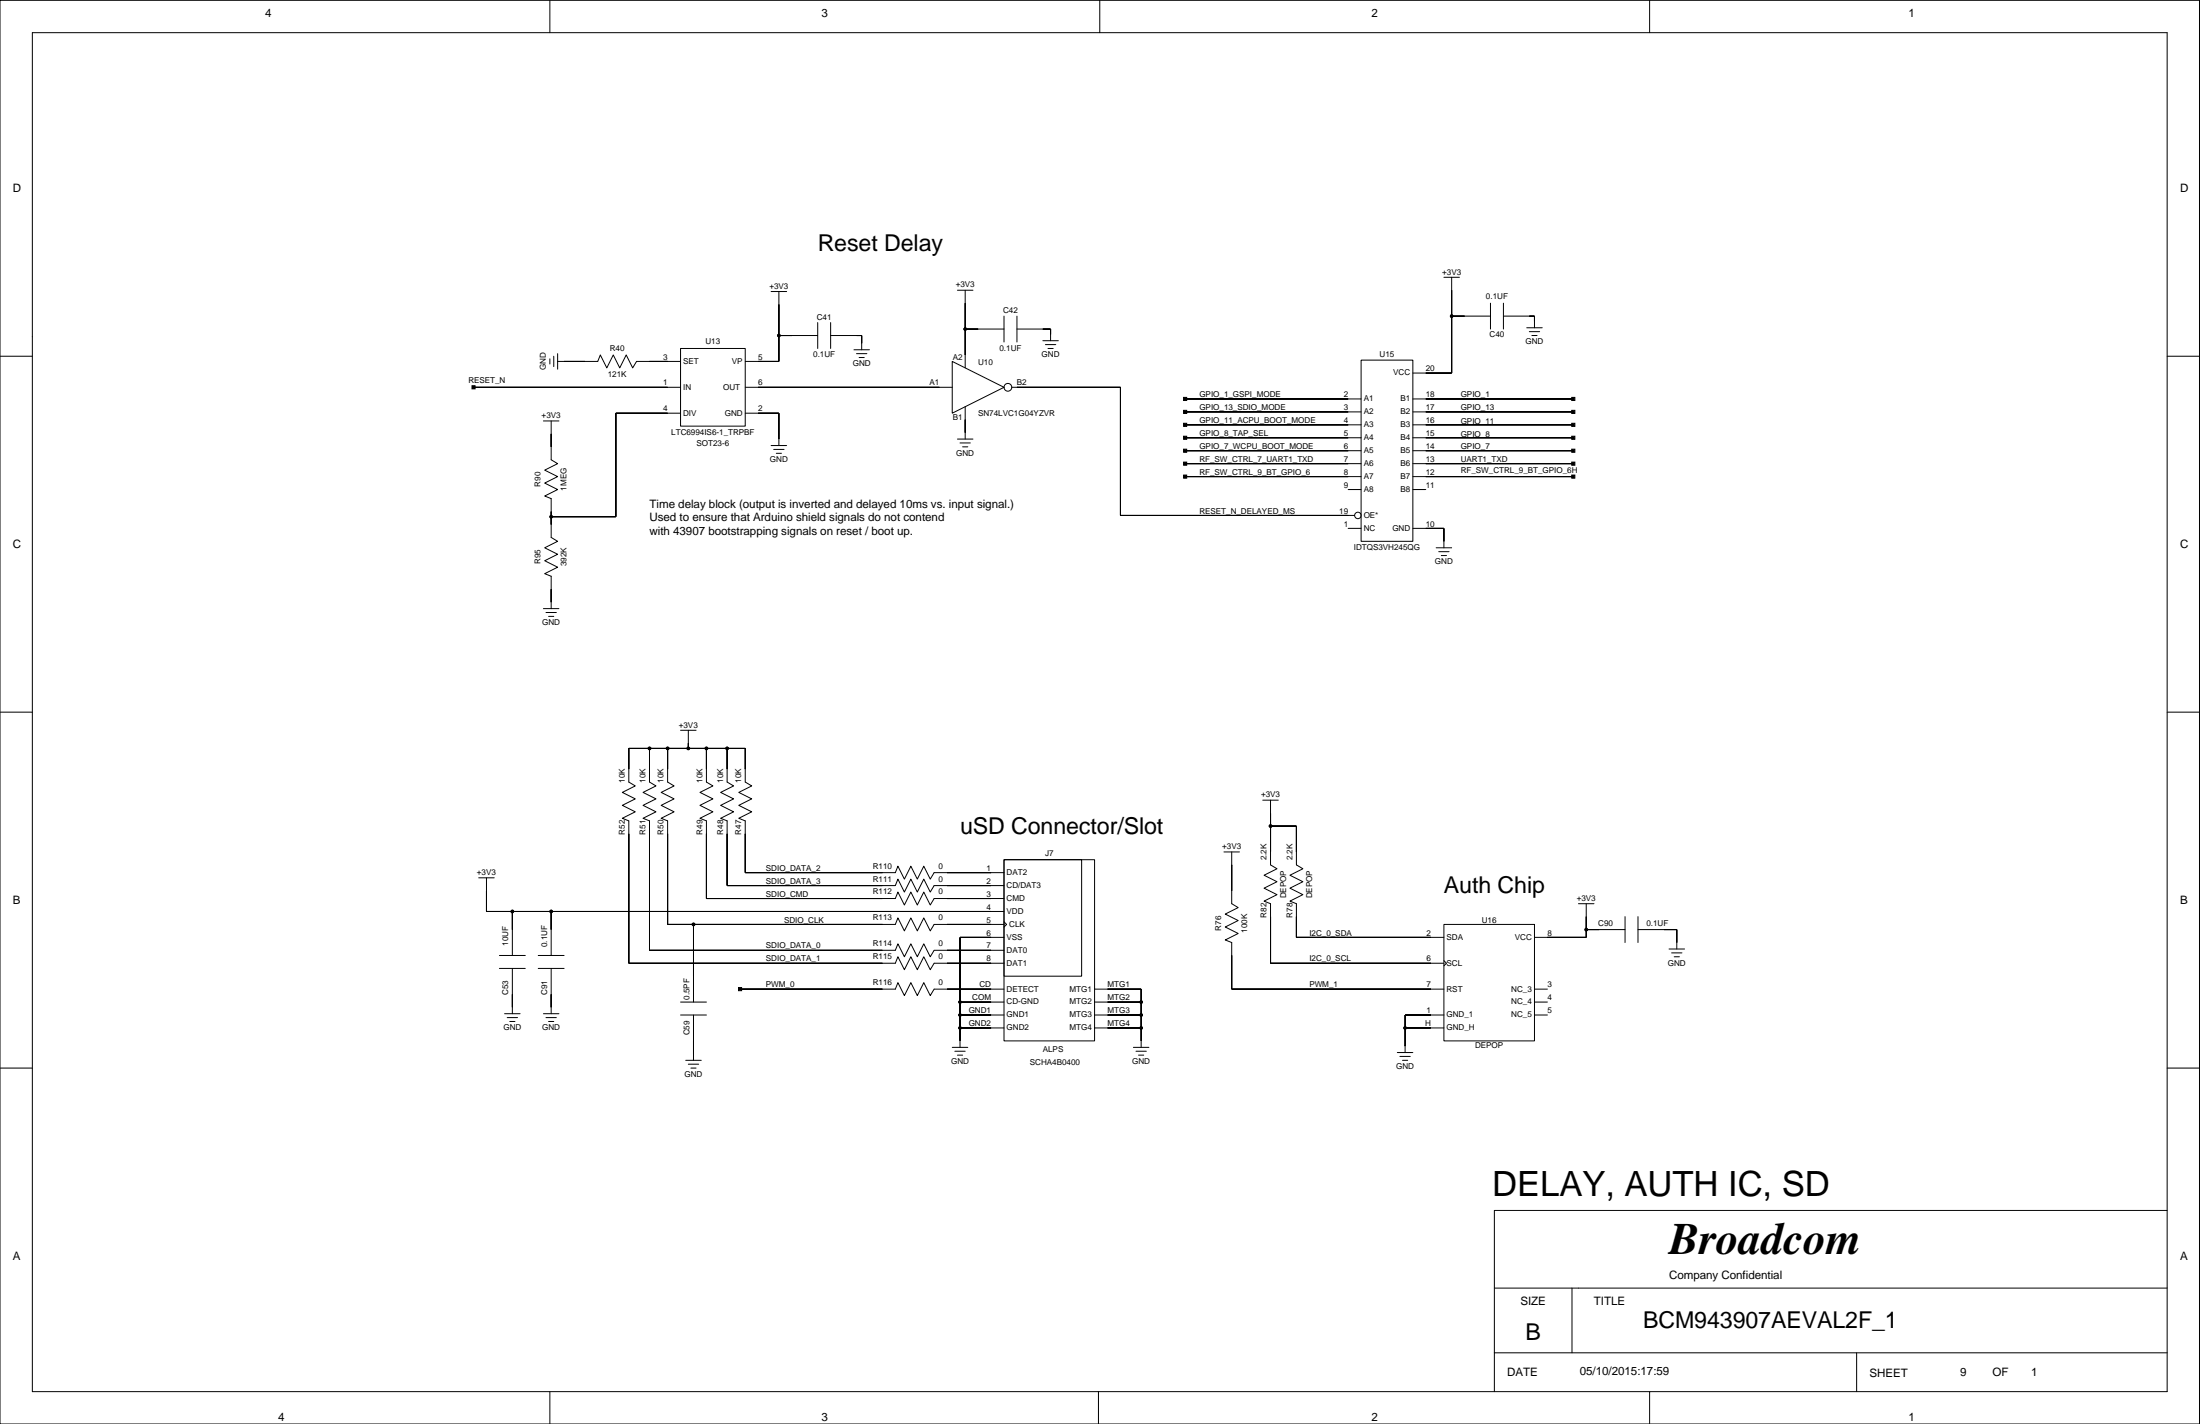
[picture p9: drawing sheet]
<svg xmlns="http://www.w3.org/2000/svg" width="432mm" height="279mm" viewBox="0 0 432 279" stroke-linecap="round" stroke-linejoin="round" font-family="sans-serif">
<g fill="none" stroke="#000" stroke-width=".2">
<path d="M0 .1h431.7v279.3h-431.7zM6.3 6.4h419.1v266.7h-419.1zM107.9 .1v6.3M215.9 .1v6.3M323.8 .1v6.3M151.3 57.2h3.1M152.9 57.2v13.7h-6.6M187.9 56.9h3.1M189.4 56.9v15.3M283.4 54.4h3M284.9 54.4v18.8h-7.6M292.5 59.5v5.1"/>
<path d="M295.1 59.5v5.1M0 69.9h6.3M92.9 76h40.7M107.9 70.4v1M108.7 69.9v2M109.4 70.9h7.9l.5-1.3 1.3 2.6 1.3-2.6 1.2 2.6 1.3-2.6 1.3 2.6 .7-1.3h8.7M109.4 69.4v3M133.6 68.4h12.7v15.2h-12.7zM146.3 76h40.6M152.9 65.8h7.6M160.5 63.3v5.1M163 65.8h6.1v2.8"/>
<path d="M163 63.3v5.1M167.6 68.6h3M168.1 69.4h2M168.6 70.2h1M186.9 70.9l10.2 5.1-10.2 5.1zM189.4 79.8v6.4M189.4 64.6h7.7M197.1 62v5.1M198.6 76h21.3v25.1h46M199.6 64.6h6.6v2.3M199.6 62v5.1M204.7 66.9h3"/>
<path d="M205.2 67.6h2M205.7 68.4h1M232.6 78.3h34.5M267.1 70.7h10.2v35.5h-10.2zM277.3 78.3h31.5M284.9 62h7.6M295.1 62h6.1v2.3M299.7 64.3h3M300.2 65.1h2M300.7 65.8h1M425.4 69.9h6.3M106.7 82.6h3"/>
<path d="M108.2 82.6v7.6l1.2 .8-2.5 1.2 2.5 1.3-2.5 1.3 2.5 1.3-2.5 1.2 1.3 .5v7.6l1.2 .8-2.5 1.3 2.5 1.3-2.5 1.2 2.5 1.3-2.5 1.3 1.3 .5v6.3M133.6 81.1h-12.7v20.3h-12.7M146.3 81.1h6.6v6.3M151.3 87.4h3.1M151.9 88.2h2M152.4 88.9h1M187.9 86.2h3.1M188.4 86.9h2.1M188.9 87.7h1M232.6 88.4h34.5M232.6 83.4h34.5M232.6 80.8h34.5"/>
<path d="M232.6 85.9h34.5M232.6 91h34.5M232.6 93.5h34.5M264.6 96.1h2.5M277.3 88.4h31.5M277.3 83.4h31.5M277.3 80.8h31.5M277.3 85.9h31.5M277.3 91h31.5M277.3 93.5h31.5M277.3 96.1h2.5M106.7 119.4h3"/>
<path d="M264.6 103.7h2.5M277.3 103.7h6.1v3.8M281.9 107.5h3M282.4 108.2h2M282.9 109h1M0 139.7h6.3M107.2 120.2h2M107.7 120.9h1M425.4 139.7h6.3M127.5 146.8v6.6l1.2 .8-2.5 1.3 2.5 1.2-2.5 1.3 2.5 1.3-2.5 1.3 1.3 .5v25.4h48.2l.5-1.3 1.3 2.5 1.3-2.5 1.2 2.5 1.3-2.5 1.3 2.5 .7-1.2h13.8M131 146.8v6.6l1.3 .8-2.5 1.3 2.5 1.2-2.5 1.3 2.5 1.3-2.5 1.3 1.2 .5v20.3h44.7l.5-1.3 1.3 2.5 1.3-2.5 1.2 2.5 1.3-2.5 1.3 2.5 .7-1.2h13.8M133.6 143.3h3"/>
<path d="M135.1 143.3v3.5M138.7 146.8v6.6l1.2 .8-2.5 1.3 2.5 1.2-2.5 1.3 2.5 1.3-2.5 1.3 1.3 .5v15.2h37l.5-1.3 1.3 2.6 1.3-2.6 1.2 2.6 1.3-2.6 1.3 2.6 .7-1.3h13.8M142.7 146.8v6.6l1.3 .8-2.6 1.3 2.6 1.2-2.6 1.3 2.6 1.3-2.6 1.3 1.3 .5v12.7h33l.5-1.3 1.3 2.5 1.3-2.5 1.2 2.5 1.3-2.5 1.3 2.5 .7-1.2h13.8M247.8 157h3.1M249.4 157v12.7l1.2 .8-2.5 1.2 2.5 1.3-2.5 1.3 2.5 1.2-2.5 1.3 1.3 .5v11.7h34M94 172.2h3M95.5 172.2v6.6h101.6M100.6 178.8v8.7M108.2 178.8v8.7M197.1 168.7h17.7v35.5h-17.7zM197.1 168.7h15.2v22.8h-15.2zM197.1 171.2h-13.8l-.7 1.3-1.3-2.5-1.3 2.5-1.2-2.5-1.3 2.5-1.3-2.5-.5 1.2h-29.4v-10.1l-1.3-.5 2.5-1.3-2.5-1.3 2.5-1.3-2.5-1.2 2.5-1.3-1.2-.8v-6.6h-22.9v6.6l1.3 .8-2.6 1.3 2.6 1.2-2.6 1.3 2.6 1.3-2.6 1.3 1.3 .5v27.9h52.3l.5-1.3 1.3 2.6 1.3-2.6 1.2 2.6 1.3-2.6 1.3 2.6 .7-1.3h13.8"/>
<path d="M240.2 167.2h3.1M241.8 167.2v10.1l1.2 .8-2.5 1.2 2.5 1.3-2.5 1.3 2.5 1.3-2.5 1.2 1.3 .5v9.2h41.6M249.4 162.1h5.1v7.6l1.2 .8-2.5 1.2 2.5 1.3-2.5 1.3 2.5 1.2-2.5 1.3 1.3 .5v6.6h28.9M309.8 177.3h3.1M311.3 177.3v6.6h-10.1M319 179.9v5M321.5 179.9v5M98 190h5.1M98 187.5h5.1M99 198.9h3.1M99.5 199.7h2.1M100.6 190v8.9"/>
<path d="M105.6 190h5.1M105.6 187.5h5.1M106.7 198.9h3M107.2 199.7h2M108.2 190v8.9M133.6 196.6h5.1M133.6 199.2h5.1M136.1 181.4v15.2M136.1 199.2v8.8M145.3 194.1h30.4l.5-1.3 1.3 2.5 1.3-2.5 1.2 2.5 1.3-2.5 1.3 2.5 .7-1.2h13.8M188.4 196.6h8.7M188.4 199.2h8.7"/>
<path d="M197.1 180.9l.5 .5-.5 .5M197.1 183.9h-8.7v21.6M214.8 194.1h9.2v11.4M214.8 196.6h9.2M214.8 199.2h9.2M283.4 181.4h17.8v22.8h-17.8zM283.4 188.5l.5 .5-.5 .5M283.4 199.2h-7.6v7.3M301.2 194.1h2.5M301.2 196.6h2.5M301.2 199.2h2.5M311.3 182.4h7.7"/>
<path d="M321.5 182.4h7.6v3.8M327.6 186.2h3M328.1 187h2M328.6 187.7h1M0 209.6h6.3M100.1 200.4h1M107.7 200.4h1M134.6 208h3M135.1 208.8h2M135.6 209.6h1M186.9 205.5h3M187.4 206.3h2"/>
<path d="M187.9 207h1M188.4 201.7h8.7M214.8 201.7h9.2M222.5 205.5h3M223 206.3h2M223.5 207h1M274.3 206.5h3M274.8 207.3h2M275.3 208h1M275.8 201.7h7.6M425.4 209.6h6.3M425.4 237.5h-132.1v35.6"/>
<path d="M293.3 252.7h132.1M308.5 252.7v12.7M107.9 273.1v6.3M215.6 273.1v6.3M293.3 265.4h132.1M323.8 273.1v6.3M364.4 265.4v7.7"/>
<circle cx="152.9" cy="65.8" r=".25"/>
<circle cx="189.4" cy="64.6" r=".25"/>
<circle cx="197.8" cy="76" r=".76"/>
<circle cx="284.9" cy="62" r=".25"/>
<circle cx="108.2" cy="101.4" r=".25"/>
<circle cx="266.5" cy="101.1" r=".63"/>
<circle cx="127.5" cy="146.8" r=".25"/>
<circle cx="131" cy="146.8" r=".25"/>
<circle cx="135.1" cy="146.8" r=".25"/>
<circle cx="138.7" cy="146.8" r=".25"/>
<circle cx="142.7" cy="146.8" r=".25"/>
<circle cx="100.6" cy="178.8" r=".25"/>
<circle cx="108.2" cy="178.8" r=".25"/>
<circle cx="249.4" cy="162.1" r=".25"/>
<circle cx="136.1" cy="181.4" r=".25"/>
<circle cx="188.4" cy="199.2" r=".25"/>
<circle cx="188.4" cy="196.6" r=".25"/>
<circle cx="224" cy="199.2" r=".25"/>
<circle cx="224" cy="196.6" r=".25"/>
<circle cx="311.3" cy="182.4" r=".25"/>
<circle cx="188.4" cy="201.7" r=".25"/>
<circle cx="224" cy="201.7" r=".25"/>
<circle cx="275.8" cy="201.7" r=".25"/>
</g>
<g fill="#000" stroke="#000" stroke-width=".2">
<path d="M152.9 59.7v6.1z" fill-rule="evenodd"/>
<path d="M189.4 59.5v5.1z" fill-rule="evenodd"/>
<path d="M284.9 56.9v5.1z" fill-rule="evenodd"/>
<path d="M92.6 75.7h.6v.6h-.6z" fill-rule="evenodd"/>
<path d="M110.7 70.9h4.1z" fill-rule="evenodd"/>
<path d="M92.9 76h38.1z" fill-rule="evenodd"/>
<path d="M127.5 70.9h3.5z" fill-rule="evenodd"/>
<path d="M152.9 65.8v5.1z" fill-rule="evenodd"/>
<path d="M148.8 70.9h4.1z" fill-rule="evenodd"/>
<path d="M152.9 65.8h2.5z" fill-rule="evenodd"/>
<path d="M169.1 65.8v1.6z" fill-rule="evenodd"/>
<path d="M168.1 65.8h1z" fill-rule="evenodd"/>
<path d="M148.8 76h35.6z" fill-rule="evenodd"/>
<path d="M189.4 64.6v5z" fill-rule="evenodd"/>
<path d="M189.4 64.6h2.6z" fill-rule="evenodd"/>
<path d="M204.7 64.6h1.5z" fill-rule="evenodd"/>
<path d="M206.2 64.6v1z" fill-rule="evenodd"/>
<path d="M199.6 76h20.3z" fill-rule="evenodd"/>
<path d="M219.9 76v25.1z" fill-rule="evenodd"/>
<path d="M232.3 78h.6v.6h-.6z" fill-rule="evenodd"/>
<path d="M232.6 78.3h32z" fill-rule="evenodd"/>
<path d="M284.9 62v11.2z" fill-rule="evenodd"/>
<path d="M279.8 73.2h5.1z" fill-rule="evenodd"/>
<path d="M284.9 62h2.6z" fill-rule="evenodd"/>
<path d="M300.2 62h1z" fill-rule="evenodd"/>
<path d="M301.2 62v1z" fill-rule="evenodd"/>
<path d="M308.5 78h.6v.6h-.6z" fill-rule="evenodd"/>
<path d="M279.8 78.3h29z" fill-rule="evenodd"/>
<path d="M108.2 85.1v2.6z" fill-rule="evenodd"/>
<path d="M120.9 81.1v20.3z" fill-rule="evenodd"/>
<path d="M120.9 81.1h10.1z" fill-rule="evenodd"/>
<path d="M152.9 81.1v5.1z" fill-rule="evenodd"/>
<path d="M148.8 81.1h4.1z" fill-rule="evenodd"/>
<path d="M189.4 82.3v2.6z" fill-rule="evenodd"/>
<path d="M232.3 88.1h.6v.6h-.6z" fill-rule="evenodd"/>
<path d="M232.3 83.1h.6v.6h-.6z" fill-rule="evenodd"/>
<path d="M232.3 80.5h.6v.6h-.6z" fill-rule="evenodd"/>
<path d="M232.3 85.6h.6v.6h-.6z" fill-rule="evenodd"/>
<path d="M232.3 90.7h.6v.6h-.6z" fill-rule="evenodd"/>
<path d="M232.3 93.2h.6v.6h-.6z" fill-rule="evenodd"/>
<path d="M232.6 88.4h32z" fill-rule="evenodd"/>
<path d="M232.6 83.4h32z" fill-rule="evenodd"/>
<path d="M232.6 80.8h32z" fill-rule="evenodd"/>
<path d="M232.6 85.9h32z" fill-rule="evenodd"/>
<path d="M232.6 91h32z" fill-rule="evenodd"/>
<path d="M232.6 93.5h32z" fill-rule="evenodd"/>
<path d="M308.5 88.1h.6v.6h-.6z" fill-rule="evenodd"/>
<path d="M308.5 83.1h.6v.6h-.6z" fill-rule="evenodd"/>
<path d="M308.5 80.5h.6v.6h-.6z" fill-rule="evenodd"/>
<path d="M308.5 90.7h.6v.6h-.6z" fill-rule="evenodd"/>
<path d="M308.5 85.6h.6v.6h-.6z" fill-rule="evenodd"/>
<path d="M308.5 93.2h.6v.6h-.6z" fill-rule="evenodd"/>
<path d="M279.8 88.4h29z" fill-rule="evenodd"/>
<path d="M279.8 83.4h29z" fill-rule="evenodd"/>
<path d="M279.8 80.8h29z" fill-rule="evenodd"/>
<path d="M279.8 91h29z" fill-rule="evenodd"/>
<path d="M279.8 85.9h29z" fill-rule="evenodd"/>
<path d="M279.8 93.5h29z" fill-rule="evenodd"/>
<path d="M108.2 101.4v1.5z" fill-rule="evenodd"/>
<path d="M108.2 100.4v1z" fill-rule="evenodd"/>
<path d="M108.2 115.6v2.5z" fill-rule="evenodd"/>
<path d="M108.2 101.4h12.7z" fill-rule="evenodd"/>
<path d="M219.9 101.1h44.7z" fill-rule="evenodd"/>
<path d="M283.4 103.7v2.5z" fill-rule="evenodd"/>
<path d="M279.8 103.7h3.6z" fill-rule="evenodd"/>
<path d="M123.4 146.8v4.1z" fill-rule="evenodd"/>
<path d="M127.5 146.8v4.1z" fill-rule="evenodd"/>
<path d="M123.4 146.8h4.1z" fill-rule="evenodd"/>
<path d="M131 146.8v4.1z" fill-rule="evenodd"/>
<path d="M127.5 146.8h3.5z" fill-rule="evenodd"/>
<path d="M135.1 145.8v1z" fill-rule="evenodd"/>
<path d="M131 146.8h4.1z" fill-rule="evenodd"/>
<path d="M138.7 146.8v4.1z" fill-rule="evenodd"/>
<path d="M135.1 146.8h3.6z" fill-rule="evenodd"/>
<path d="M142.7 146.8v4.1z" fill-rule="evenodd"/>
<path d="M138.7 146.8h4z" fill-rule="evenodd"/>
<path d="M146.3 146.8v4.1z" fill-rule="evenodd"/>
<path d="M142.7 146.8h3.6z" fill-rule="evenodd"/>
<path d="M249.4 159.5v2.6z" fill-rule="evenodd"/>
<path d="M95.5 174.8v4z" fill-rule="evenodd"/>
<path d="M100.6 178.8v3.6z" fill-rule="evenodd"/>
<path d="M95.5 178.8h5.1z" fill-rule="evenodd"/>
<path d="M108.2 178.8v3.6z" fill-rule="evenodd"/>
<path d="M100.6 178.8h7.6z" fill-rule="evenodd"/>
<path d="M123.4 163.6v25.4z" fill-rule="evenodd"/>
<path d="M127.5 163.6v22.9z" fill-rule="evenodd"/>
<path d="M131 163.6v17.8z" fill-rule="evenodd"/>
<path d="M138.7 163.6v12.7z" fill-rule="evenodd"/>
<path d="M142.7 163.6v10.2z" fill-rule="evenodd"/>
<path d="M146.3 163.6v7.6z" fill-rule="evenodd"/>
<path d="M146.3 171.2h26.9z" fill-rule="evenodd"/>
<path d="M142.7 173.8h30.5z" fill-rule="evenodd"/>
<path d="M138.7 176.3h34.5z" fill-rule="evenodd"/>
<path d="M185.9 171.2h8.6z" fill-rule="evenodd"/>
<path d="M185.9 173.8h8.6z" fill-rule="evenodd"/>
<path d="M185.9 176.3h8.6z" fill-rule="evenodd"/>
<path d="M108.2 178.8h86.3z" fill-rule="evenodd"/>
<path d="M241.8 169.7v5.1z" fill-rule="evenodd"/>
<path d="M249.4 162.1v5.1z" fill-rule="evenodd"/>
<path d="M249.4 179.9v9.1z" fill-rule="evenodd"/>
<path d="M254.5 162.1v5.1z" fill-rule="evenodd"/>
<path d="M249.4 162.1h5.1z" fill-rule="evenodd"/>
<path d="M254.5 179.9v4z" fill-rule="evenodd"/>
<path d="M311.3 179.9v2.5z" fill-rule="evenodd"/>
<path d="M100.6 195.1v2.5z" fill-rule="evenodd"/>
<path d="M108.2 195.1v2.5z" fill-rule="evenodd"/>
<path d="M131 181.4h5.1z" fill-rule="evenodd"/>
<path d="M136.1 181.4v10.1z" fill-rule="evenodd"/>
<path d="M145 193.8h.6v.6h-.6z" fill-rule="evenodd"/>
<path d="M136.1 181.4h37.1z" fill-rule="evenodd"/>
<path d="M127.5 186.5h45.7z" fill-rule="evenodd"/>
<path d="M123.4 189h49.8z" fill-rule="evenodd"/>
<path d="M145.3 194.1h27.9z" fill-rule="evenodd"/>
<path d="M188.4 183.9v12.7z" fill-rule="evenodd"/>
<path d="M188.4 199.2v2.5z" fill-rule="evenodd"/>
<path d="M188.4 196.6v2.6z" fill-rule="evenodd"/>
<path d="M185.9 181.4h8.6z" fill-rule="evenodd"/>
<path d="M185.9 186.5h8.6z" fill-rule="evenodd"/>
<path d="M185.9 189h8.6z" fill-rule="evenodd"/>
<path d="M188.4 199.2h6.1z" fill-rule="evenodd"/>
<path d="M188.4 196.6h6.1z" fill-rule="evenodd"/>
<path d="M188.4 183.9h6.1z" fill-rule="evenodd"/>
<path d="M185.9 194.1h8.6z" fill-rule="evenodd"/>
<path d="M217.4 194.1h6.6z" fill-rule="evenodd"/>
<path d="M224 194.1v2.5z" fill-rule="evenodd"/>
<path d="M217.4 196.6h6.6z" fill-rule="evenodd"/>
<path d="M217.4 199.2h6.6z" fill-rule="evenodd"/>
<path d="M224 196.6v2.6z" fill-rule="evenodd"/>
<path d="M224 199.2v2.5z" fill-rule="evenodd"/>
<path d="M241.8 187.5v6.6z" fill-rule="evenodd"/>
<path d="M275.8 199.2v2.5z" fill-rule="evenodd"/>
<path d="M275.8 199.2h5.1z" fill-rule="evenodd"/>
<path d="M249.4 189h31.5z" fill-rule="evenodd"/>
<path d="M254.5 183.9h26.4z" fill-rule="evenodd"/>
<path d="M241.8 194.1h39.1z" fill-rule="evenodd"/>
<path d="M303.7 183.9h7.6z" fill-rule="evenodd"/>
<path d="M311.3 182.4v1.5z" fill-rule="evenodd"/>
<path d="M311.3 182.4h2.6z" fill-rule="evenodd"/>
<path d="M329.1 182.4v2.5z" fill-rule="evenodd"/>
<path d="M326.6 182.4h2.5z" fill-rule="evenodd"/>
<path d="M136.1 204.2v2.6z" fill-rule="evenodd"/>
<path d="M188.4 201.7v2.5z" fill-rule="evenodd"/>
<path d="M188.4 201.7h6.1z" fill-rule="evenodd"/>
<path d="M224 201.7v2.5z" fill-rule="evenodd"/>
<path d="M217.4 201.7h6.6z" fill-rule="evenodd"/>
<path d="M275.8 201.7v3.5z" fill-rule="evenodd"/>
<path d="M275.8 201.7h5.1z" fill-rule="evenodd"/>
<circle cx="152.9" cy="65.8" r=".25"/>
<circle cx="189.4" cy="64.6" r=".25"/>
<circle cx="284.9" cy="62" r=".25"/>
<circle cx="108.2" cy="101.4" r=".25"/>
<circle cx="127.5" cy="146.8" r=".25"/>
<circle cx="131" cy="146.8" r=".25"/>
<circle cx="135.1" cy="146.8" r=".25"/>
<circle cx="138.7" cy="146.8" r=".25"/>
<circle cx="142.7" cy="146.8" r=".25"/>
<circle cx="100.6" cy="178.8" r=".25"/>
<circle cx="108.2" cy="178.8" r=".25"/>
<circle cx="249.4" cy="162.1" r=".25"/>
<circle cx="136.1" cy="181.4" r=".25"/>
<circle cx="188.4" cy="199.2" r=".25"/>
<circle cx="188.4" cy="196.6" r=".25"/>
<circle cx="224" cy="199.2" r=".25"/>
<circle cx="224" cy="196.6" r=".25"/>
<circle cx="311.3" cy="182.4" r=".25"/>
<circle cx="188.4" cy="201.7" r=".25"/>
<circle cx="224" cy="201.7" r=".25"/>
<circle cx="275.8" cy="201.7" r=".25"/>
</g>
<text font-size="8.8" x="327.6" y="246.1">Broadcom</text>
<text font-size="6.8" x="292.9" y="234.7">DELAY, AUTH IC, SD</text>
<g font-size="4.6">
<text x="160.5" y="49.3">Reset Delay</text>
<text x="188.4" y="163.6">uSD Connector/Slot</text>
<text x="283.4" y="175.3">Auth Chip</text>
<text x="299.4" y="263">B</text>
<text x="322.5" y="260.6">BCM943907AEVAL2F_1</text>
</g>
<g font-size="2.3">
<text x="52.1" y="3.4">4</text>
<text x="161.3" y="3.4">3</text>
<text x="269.2" y="3.4">2</text>
<text x="374.6" y="3.4">1</text>
<text x="2.5" y="37.6">D</text>
<text x="427.9" y="37.6">D</text>
<text x="127.5" y="99.6">Time delay block (output is inverted and delayed 10ms vs. input signal.)</text>
<text x="2.5" y="107.5">C</text>
<text x="127.5" y="102.3">Used to ensure that Arduino shield signals do not contend</text>
<text x="127.5" y="104.9">with 43907 bootstrapping signals on reset / boot up.</text>
<text x="427.9" y="107.5">C</text>
<text x="2.5" y="177.3">B</text>
<text x="427.9" y="177.3">B</text>
<text x="2.5" y="247.1">A</text>
<text x="327.6" y="250.9">Company Confidential</text>
<text x="427.9" y="247.1">A</text>
<text x="298.4" y="256">SIZE</text>
<text x="312.8" y="256">TITLE</text>
<text x="310.1" y="269.7">05/10/2015:17:59</text>
<text x="384.7" y="270">9</text>
<text x="398.7" y="270">1</text>
<text x="295.8" y="270">DATE</text>
<text x="366.9" y="270.2">SHEET</text>
<text x="391.1" y="270">OF</text>
<text x="54.6" y="278.9">4</text>
<text x="161.3" y="278.9">3</text>
<text x="269.2" y="278.9">2</text>
<text x="374.6" y="278.9">1</text>
</g>
<g font-size="1.6">
<text x="283.1" y="53.9">+3V3</text>
<text x="151" y="56.7">+3V3</text>
<text x="187.6" y="56.4">+3V3</text>
<text x="291.7" y="58.7">0.1UF</text>
<text x="160.3" y="62.8">C41</text>
<text x="196.9" y="61.5">C42</text>
<text x="119.7" y="68.8">R40</text>
<text x="130.2" y="70.6">3</text>
<text x="134.1" y="71.4">SET</text>
<text x="138.5" y="67.6">U13</text>
<text x="143.7" y="71.4">VP</text>
<text x="148.8" y="70.6">5</text>
<text x="159.6" y="70.1">0.1UF</text>
<text x="167.4" y="71.9">GND</text>
<text x="187" y="70.6">A2</text>
<text x="192" y="71.6">U10</text>
<text x="196.2" y="68.8">0.1UF</text>
<text x="204.4" y="70.1">GND</text>
<text x="270.8" y="70.1">U15</text>
<text x="292.4" y="66.1">C40</text>
<text x="299.4" y="67.6">GND</text>
<text x="91.9" y="75.1">RESET_N</text>
<text x="107.1" y="72.7" transform="rotate(-90 107.1 72.7)">GND</text>
<text x="119.3" y="73.9">121K</text>
<text x="130.2" y="75.6">1</text>
<text x="134.1" y="76.5">IN</text>
<text x="141.9" y="76.5">OUT</text>
<text x="148.8" y="75.6">6</text>
<text x="182.4" y="75.6">A1</text>
<text x="199.6" y="75.6">B2</text>
<text x="235.4" y="77.9">GPIO_1_GSPI_MODE</text>
<text x="263.7" y="77.9">2</text>
<text x="273.5" y="73.7">VCC</text>
<text x="279.8" y="77.9">18</text>
<text x="279.8" y="72.8">20</text>
<text x="286.7" y="77.9">GPIO_1</text>
<text x="106.3" y="82.1">+3V3</text>
<text x="130.2" y="80.7">4</text>
<text x="134.1" y="81.5">DIV</text>
<text x="142.2" y="81.5">GND</text>
<text x="148.8" y="80.7">2</text>
<text x="187" y="82.5">B1</text>
<text x="192" y="81.5">SN74LVC1G04YZVR</text>
<text x="235.4" y="83">GPIO_11_ACPU_BOOT_MODE</text>
<text x="235.4" y="80.5">GPIO_13_SDIO_MODE</text>
<text x="263.7" y="83">4</text>
<text x="263.7" y="80.5">3</text>
<text x="267.7" y="78.8">A1</text>
<text x="267.7" y="81.3">A2</text>
<text x="267.7" y="83.8">A3</text>
<text x="274.9" y="78.8">B1</text>
<text x="274.9" y="81.3">B2</text>
<text x="274.9" y="83.8">B3</text>
<text x="279.8" y="83">16</text>
<text x="279.8" y="80.5">17</text>
<text x="286.7" y="83.2">GPIO_11</text>
<text x="286.7" y="80.5">GPIO_13</text>
<text x="131.8" y="85.4">LTC6994IS6-1_TRPBF</text>
<text x="136.7" y="87.6">SOT23-6</text>
<text x="187.7" y="89.4">GND</text>
<text x="235.4" y="88.1">GPIO_7_WCPU_BOOT_MODE</text>
<text x="235.4" y="85.5">GPIO_8_TAP_SEL</text>
<text x="263.7" y="88.1">6</text>
<text x="263.7" y="85.5">5</text>
<text x="267.7" y="86.4">A4</text>
<text x="267.7" y="88.9">A5</text>
<text x="274.9" y="86.4">B4</text>
<text x="274.9" y="88.9">B5</text>
<text x="279.8" y="88.1">14</text>
<text x="279.8" y="85.5">15</text>
<text x="286.7" y="88.1">GPIO_7</text>
<text x="286.7" y="85.8">GPIO_8</text>
<text x="106.1" y="95.5" transform="rotate(-90 106.1 95.5)">R90</text>
<text x="151.1" y="90.7">GND</text>
<text x="235.4" y="90.6">RF_SW_CTRL_7_UART1_TXD</text>
<text x="235.4" y="93.2">RF_SW_CTRL_9_BT_GPIO_6</text>
<text x="263.7" y="95.7">9</text>
<text x="263.7" y="93.2">8</text>
<text x="263.7" y="90.6">7</text>
<text x="267.7" y="91.4">A6</text>
<text x="267.7" y="94">A7</text>
<text x="274.9" y="91.4">B6</text>
<text x="274.9" y="94">B7</text>
<text x="279.8" y="95.7">11</text>
<text x="279.8" y="93.2">12</text>
<text x="279.8" y="90.6">13</text>
<text x="286.7" y="90.6">UART1_TXD</text>
<text x="286.7" y="92.9">RF_SW_CTRL_9_BT_GPIO_6H</text>
<text x="111.2" y="96.3" transform="rotate(-90 111.2 96.3)">1MEG</text>
<text x="235.4" y="100.8">RESET_N_DELAYED_MS</text>
<text x="262.8" y="100.8">19</text>
<text x="267.7" y="101.6">OE*</text>
<text x="267.7" y="96.5">A8</text>
<text x="274.9" y="96.5">B8</text>
<text x="263.7" y="103.3">1</text>
<text x="265.7" y="108">IDTQS3VH245QG</text>
<text x="267.7" y="104.1">NC</text>
<text x="273.3" y="104.1">GND</text>
<text x="279.8" y="103.3">10</text>
<text x="106.1" y="110.7" transform="rotate(-90 106.1 110.7)">R95</text>
<text x="111.2" y="111.1" transform="rotate(-90 111.2 111.1)">392K</text>
<text x="281.6" y="110.7">GND</text>
<text x="106.4" y="122.7">GND</text>
<text x="133.2" y="142.7">+3V3</text>
<text x="122.6" y="153.6" transform="rotate(-90 122.6 153.6)">10K</text>
<text x="126.7" y="153.6" transform="rotate(-90 126.7 153.6)">10K</text>
<text x="130.2" y="153.6" transform="rotate(-90 130.2 153.6)">10K</text>
<text x="137.9" y="153.6" transform="rotate(-90 137.9 153.6)">10K</text>
<text x="141.9" y="153.6" transform="rotate(-90 141.9 153.6)">10K</text>
<text x="145.5" y="153.6" transform="rotate(-90 145.5 153.6)">10K</text>
<text x="247.5" y="156.5">+3V3</text>
<text x="122.6" y="163.8" transform="rotate(-90 122.6 163.8)">R52</text>
<text x="126.7" y="163.8" transform="rotate(-90 126.7 163.8)">R51</text>
<text x="130.2" y="163.8" transform="rotate(-90 130.2 163.8)">R50</text>
<text x="137.9" y="163.8" transform="rotate(-90 137.9 163.8)">R49</text>
<text x="141.9" y="163.8" transform="rotate(-90 141.9 163.8)">R48</text>
<text x="145.5" y="163.8" transform="rotate(-90 145.5 163.8)">R47</text>
<text x="205.1" y="167.9">J7</text>
<text x="239.9" y="166.6">+3V3</text>
<text x="93.6" y="171.7">+3V3</text>
<text x="150.3" y="170.9">SDIO_DATA_2</text>
<text x="150.3" y="173.4">SDIO_DATA_3</text>
<text x="171.3" y="170.4">R110</text>
<text x="171.3" y="173">R111</text>
<text x="184.2" y="170.4">0</text>
<text x="184.2" y="173">0</text>
<text x="193.6" y="170.9">1</text>
<text x="193.6" y="173.4">2</text>
<text x="197.6" y="171.7">DAT2</text>
<text x="248.6" y="168.8" transform="rotate(-90 248.6 168.8)">2.2K</text>
<text x="253.7" y="168.8" transform="rotate(-90 253.7 168.8)">2.2K</text>
<text x="150.3" y="175.9">SDIO_CMD</text>
<text x="171.3" y="175.5">R112</text>
<text x="184.2" y="175.5">0</text>
<text x="193.6" y="175.9">3</text>
<text x="193.6" y="178.5">4</text>
<text x="197.6" y="174.2">CD/DAT3</text>
<text x="197.6" y="176.8">CMD</text>
<text x="197.6" y="179.3">VDD</text>
<text x="252.5" y="176.3" transform="rotate(-90 252.5 176.3)">DEPOP</text>
<text x="257.5" y="176.3" transform="rotate(-90 257.5 176.3)">DEPOP</text>
<text x="309.5" y="176.8">+3V3</text>
<text x="99.8" y="185.6" transform="rotate(-90 99.8 185.6)">10UF</text>
<text x="107.4" y="185.8" transform="rotate(-90 107.4 185.8)">0.1UF</text>
<text x="153.9" y="181">SDIO_CLK</text>
<text x="171.3" y="180.6">R113</text>
<text x="171.3" y="185.7">R114</text>
<text x="184.2" y="180.6">0</text>
<text x="184.2" y="185.7">0</text>
<text x="193.6" y="181">5</text>
<text x="193.6" y="183.6">6</text>
<text x="197.6" y="184.4">VSS</text>
<text x="198.1" y="181.9">CLK</text>
<text x="239.7" y="182.6" transform="rotate(-90 239.7 182.6)">R76</text>
<text x="244.8" y="183" transform="rotate(-90 244.8 183)">100K</text>
<text x="248.6" y="180" transform="rotate(-90 248.6 180)">R82</text>
<text x="253.7" y="180" transform="rotate(-90 253.7 180)">R78</text>
<text x="257" y="183.6">I2C_0_SDA</text>
<text x="280" y="183.6">2</text>
<text x="283.9" y="184.4">SDA</text>
<text x="290.8" y="181">U16</text>
<text x="297.3" y="184.4">VCC</text>
<text x="303.7" y="183.6">8</text>
<text x="313.7" y="181.6">C90</text>
<text x="323.1" y="181.6">0.1UF</text>
<text x="150.3" y="186.1">SDIO_DATA_0</text>
<text x="150.3" y="188.6">SDIO_DATA_1</text>
<text x="171.3" y="188.2">R115</text>
<text x="184.2" y="188.2">0</text>
<text x="193.6" y="186.1">7</text>
<text x="193.6" y="188.6">8</text>
<text x="197.6" y="186.9">DAT0</text>
<text x="197.6" y="189.5">DAT1</text>
<text x="257" y="188.6">I2C_0_SCL</text>
<text x="280" y="188.6">6</text>
<text x="283.9" y="189.5">SCL</text>
<text x="327.4" y="189.5">GND</text>
<text x="99.8" y="195.3" transform="rotate(-90 99.8 195.3)">C53</text>
<text x="107.4" y="195.3" transform="rotate(-90 107.4 195.3)">C91</text>
<text x="135.3" y="196.2" transform="rotate(-90 135.3 196.2)">0.5PF</text>
<text x="150.3" y="193.7">PWM_0</text>
<text x="171.3" y="193.3">R116</text>
<text x="184.2" y="193.3">0</text>
<text x="190.8" y="196.3">COM</text>
<text x="192.2" y="193.7">CD</text>
<text x="197.6" y="197.1">CD-GND</text>
<text x="197.6" y="194.6">DETECT</text>
<text x="209.9" y="194.6">MTG1</text>
<text x="209.9" y="197.1">MTG2</text>
<text x="217.4" y="193.7">MTG1</text>
<text x="217.4" y="196.3">MTG2</text>
<text x="257" y="193.7">PWM_1</text>
<text x="280" y="193.7">7</text>
<text x="283.9" y="194.6">RST</text>
<text x="296.6" y="194.6">NC_3</text>
<text x="296.6" y="197.1">NC_4</text>
<text x="303.7" y="193.7">3</text>
<text x="303.7" y="196.3">4</text>
<text x="98.8" y="202.2">GND</text>
<text x="106.4" y="202.2">GND</text>
<text x="135.3" y="203.1" transform="rotate(-90 135.3 203.1)">C59</text>
<text x="190.1" y="198.8">GND1</text>
<text x="190.1" y="201.3">GND2</text>
<text x="197.6" y="199.6">GND1</text>
<text x="197.6" y="202.2">GND2</text>
<text x="209.9" y="199.6">MTG3</text>
<text x="209.9" y="202.2">MTG4</text>
<text x="217.4" y="198.8">MTG3</text>
<text x="217.4" y="201.3">MTG4</text>
<text x="279.7" y="201.3">H</text>
<text x="280" y="198.8">1</text>
<text x="283.9" y="199.6">GND_1</text>
<text x="283.9" y="202.2">GND_H</text>
<text x="296.6" y="199.6">NC_5</text>
<text x="303.7" y="198.8">5</text>
<text x="186.7" y="208.8">GND</text>
<text x="202.1" y="208.9">SCHA4B0400</text>
<text x="204.7" y="206.4">ALPS</text>
<text x="222.2" y="208.8">GND</text>
<text x="274" y="209.8">GND</text>
<text x="289.5" y="205.7">DEPOP</text>
<text x="134.4" y="211.3">GND</text>
</g>
</svg>
